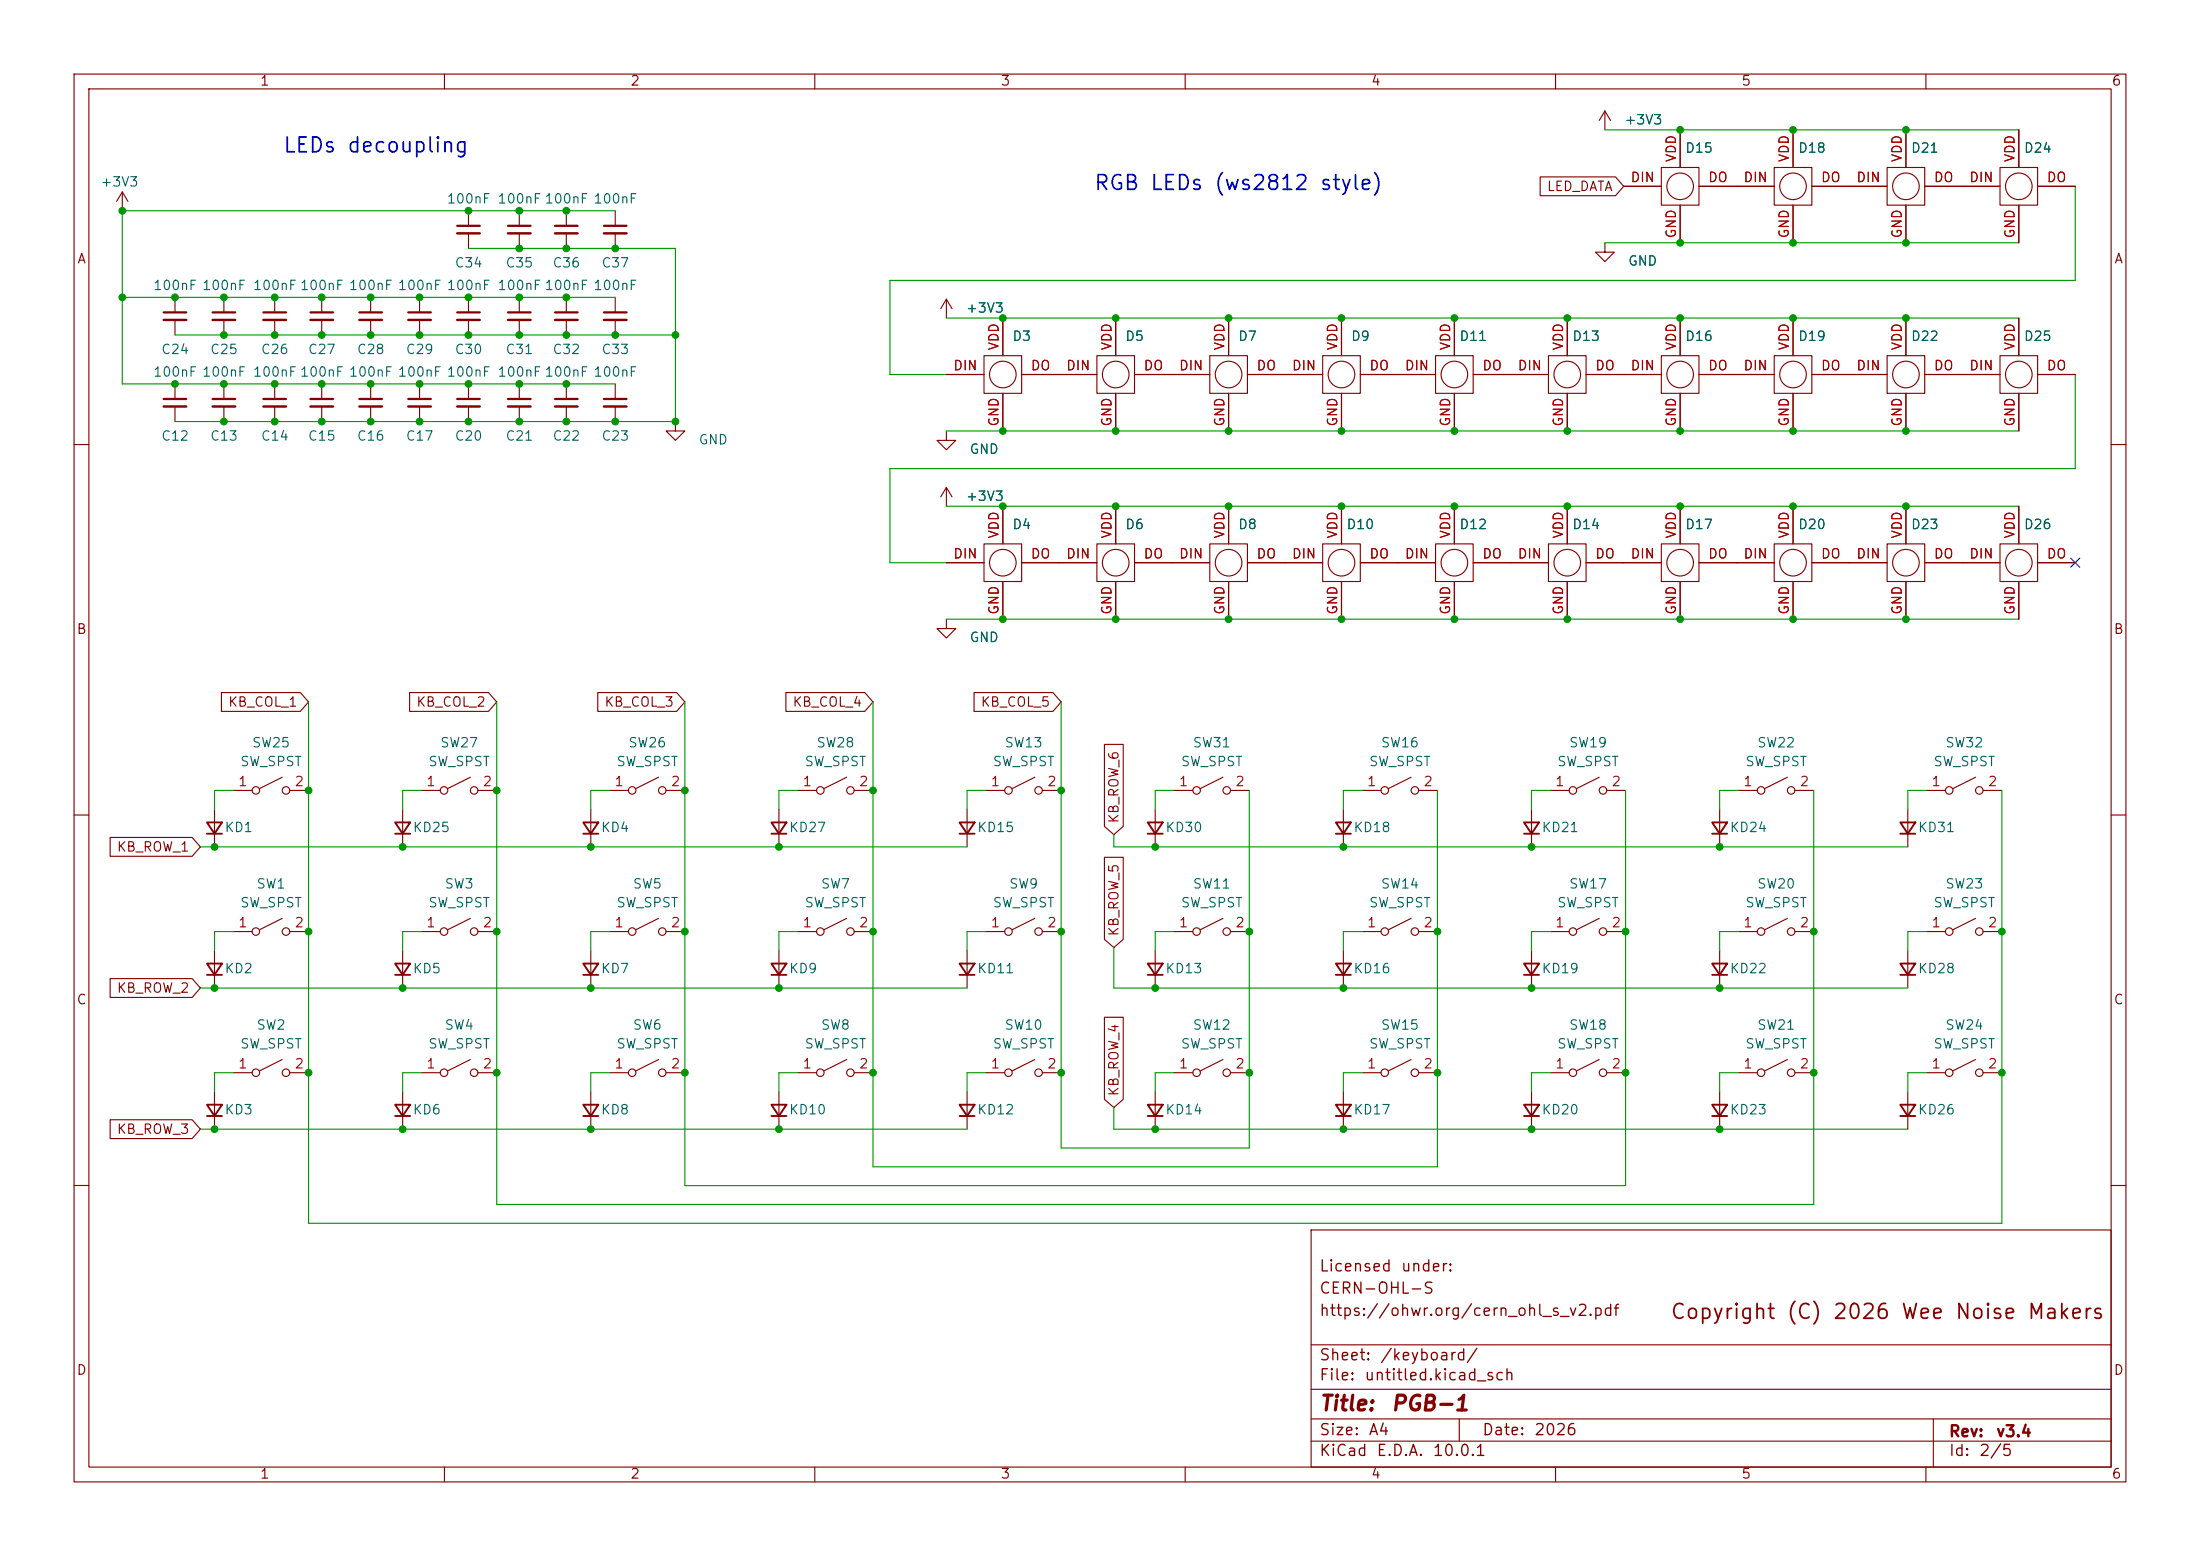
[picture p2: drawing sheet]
<svg xmlns="http://www.w3.org/2000/svg" width="297mm" height="210mm" viewBox="0 0 297 210" stroke-linecap="round" stroke-linejoin="round" font-family="sans-serif">
<g fill="none" stroke="#840000" stroke-width=".15">
<path d="M10 10h277v190h-277zM12 12h273v186h-273zM60 10v2M110 10v2M160 10v2M210 10v2M216.7 15l-.8 1.3M216.7 15l.7 1.3M216.7 15v2.5M226.8 17.5v5.1M242.1 17.5v5.1M257.3 17.5v5.1"/>
<path d="M260 10v2M272.5 17.5v5.1M16.5 25.9l-.8 1.3M16.5 25.9l.8 1.3M16.5 25.9v2.5M63.2 28.4v2.1M63.2 31.5v2M70.1 28.4v2.1M70.1 31.5v2M76.5 28.4v2.1M76.5 31.5v2M83.1 28.4v2.1"/>
<path d="M83.1 31.5v2M207.9 23.9h10.2l1.1 1.2-1.1 1.3h-10.2zM216.7 32.8v1.2h1.2l-1.2 1.3-1.3-1.3h1.3M219.2 25.1h5.1M224.3 22.6h5.1v5.1h-5.1zM226.8 27.7v5.1M229.4 25.1h10.1M239.5 22.6h5.1v5.1h-5.1zM242.1 27.7v5.1M244.6 25.1h10.2M254.8 22.6h5v5.1h-5zM257.3 27.7v5.1"/>
<path d="M259.8 25.1h10.2M270 22.6h5.1v5.1h-5.1zM272.5 27.7v5.1M275.1 25.1h5.1M23.6 40.1v2.1M23.6 43.2v2M23.6 51.8v2M23.6 54.9v2M30.2 40.1v2.1M30.2 43.2v2M30.2 51.8v2M30.2 54.9v2"/>
<path d="M37.1 40.1v2.1M37.1 43.2v2M37.1 51.8v2M37.1 54.9v2M43.4 40.1v2.1M43.4 43.2v2M43.4 51.8v2M43.4 54.9v2M50 40.1v2.1M50 43.2v2M50 51.8v2M50 54.9v2"/>
<path d="M56.6 40.1v2.1M56.6 43.2v2M56.6 51.8v2M56.6 54.9v2M63.2 40.1v2.1M63.2 43.2v2M63.2 51.8v2M63.2 54.9v2M70.1 40.1v2.1M70.1 43.2v2M70.1 51.8v2M70.1 54.9v2"/>
<path d="M76.5 40.1v2.1M76.5 43.2v2M76.5 51.8v2M76.5 54.9v2M83.1 40.1v2.1M83.1 43.2v2M83.1 51.8v2M83.1 54.9v2M91.2 56.9v1.3h1.3l-1.3 1.2-1.3-1.2h1.3M127.8 58.2v1.2h1.2l-1.2 1.3-1.3-1.3h1.3M127.8 50.5h5M127.8 40.4v2.5"/>
<path d="M127.8 40.4l-.8 1.3M127.8 40.4l.7 1.3M132.8 48h5.1v5.1h-5.1zM135.4 42.9v5.1M135.4 53.1v5.1M137.9 50.5h10.2M148.1 48h5.1v5.1h-5.1zM150.6 42.9v5.1M150.6 53.1v5.1M153.2 50.5h10.1M163.3 48h5.1v5.1h-5.1zM165.9 42.9v5.1"/>
<path d="M165.9 53.1v5.1M168.4 50.5h10.2M178.6 48h5v5.1h-5zM181.1 42.9v5.1M181.1 53.1v5.1M183.6 50.5h10.2M193.8 48h5.1v5.1h-5.1zM196.3 42.9v5.1M196.3 53.1v5.1M198.9 50.5h10.1M209 48h5.1v5.1h-5.1zM211.6 42.9v5.1"/>
<path d="M211.6 53.1v5.1M214.1 50.5h10.2M224.3 48h5.1v5.1h-5.1zM226.8 42.9v5.1M226.8 53.1v5.1M229.4 50.5h10.1M239.5 48h5.1v5.1h-5.1zM242.1 42.9v5.1M242.1 53.1v5.1M244.6 50.5h10.2M254.8 48h5v5.1h-5zM257.3 42.9v5.1"/>
<path d="M257.3 53.1v5.1M259.8 50.5h10.2M270 48h5.1v5.1h-5.1zM272.5 42.9v5.1M272.5 53.1v5.1M275.1 50.5h5.1M10 60h2M127.8 65.8l-.8 1.3M127.8 65.8l.7 1.3M127.8 65.8v2.5M127.8 75.9h5M132.8 73.4h5.1v5.1h-5.1z"/>
<path d="M135.4 68.3v5.1M135.4 78.5v5.1M137.9 75.9h10.2M148.1 73.4h5.1v5.1h-5.1zM150.6 68.3v5.1M150.6 78.5v5.1M153.2 75.9h10.1M163.3 73.4h5.1v5.1h-5.1zM165.9 68.3v5.1M165.9 78.5v5.1M168.4 75.9h10.2M178.6 73.4h5v5.1h-5z"/>
<path d="M181.1 68.3v5.1M181.1 78.5v5.1M183.6 75.9h10.2M193.8 73.4h5.1v5.1h-5.1zM196.3 68.3v5.1M196.3 78.5v5.1M198.9 75.9h10.1M209 73.4h5.1v5.1h-5.1zM211.6 68.3v5.1M211.6 78.5v5.1M214.1 75.9h10.2M224.3 73.4h5.1v5.1h-5.1z"/>
<path d="M226.8 68.3v5.1M226.8 78.5v5.1M229.4 75.9h10.1M239.5 73.4h5.1v5.1h-5.1zM242.1 68.3v5.1M242.1 78.5v5.1M244.6 75.9h10.2M254.8 73.4h5v5.1h-5zM257.3 68.3v5.1M257.3 78.5v5.1M259.8 75.9h10.2M270 73.4h5.1v5.1h-5.1z"/>
<path d="M272.5 68.3v5.1M272.5 78.5v5.1M275.1 75.9h5.1M285 60h2M29.9 93.5h10.6l1.2 1.2-1.2 1.3h-10.6zM55.3 93.5h10.6l1.2 1.2-1.2 1.3h-10.6zM80.7 93.5h10.6l1.2 1.2-1.2 1.3h-10.6zM106.1 93.5h10.6l1.2 1.2-1.2 1.3h-10.6zM127.8 83.6v1.2h1.2l-1.2 1.3-1.3-1.3h1.3M131.5 93.5h10.6l1.2 1.2-1.2 1.3h-10.6zM10 110h2M14.9 113h11l1.2 1.3-1.2 1.3h-11z"/>
<path d="M29 109.2v5.1M31.5 106.7h2.5M38.1 104.9l-3 1.5M39.1 106.7h2.6M54.4 109.2v5.1M56.9 106.7h2.5M63.5 104.9l-3 1.5M64.5 106.7h2.6M79.8 109.2v5.1M82.3 106.7h2.5M88.9 104.9l-3 1.5M89.9 106.7h2.6"/>
<path d="M105.2 109.2v5.1M107.7 106.7h2.5M114.3 104.9l-3 1.5M115.3 106.7h2.6M130.6 109.2v5.1M133.1 106.7h2.5M139.7 104.9l-3 1.5M140.7 106.7h2.6M149.1 115.7h2.5v11.1l-1.2 1.1-1.3-1.1zM149.1 100.5h2.5v11l-1.2 1.1-1.3-1.1zM156 109.2v5.1M158.5 106.7h2.5"/>
<path d="M165.1 104.9l-3 1.5M166.1 106.7h2.6M181.4 109.2v5.1M183.9 106.7h2.5M190.5 104.9l-3 1.5M191.5 106.7h2.6M206.8 109.2v5.1M209.3 106.7h2.5M215.9 104.9l-3 1.5M216.9 106.7h2.6M232.2 109.2v5.1M234.7 106.7h2.5"/>
<path d="M241.3 104.9l-3 1.5M242.3 106.7h2.6M257.6 109.2v5.1M260.1 106.7h2.5M266.7 104.9l-3 1.5M267.7 106.7h2.6M285 110h2M14.9 132.1h11l1.2 1.3-1.2 1.2h-11zM29 128.3v5.1M31.5 125.7h2.5M38.1 124l-3 1.5M39.1 125.7h2.6"/>
<path d="M54.4 128.3v5.1M56.9 125.7h2.5M63.5 124l-3 1.5M64.5 125.7h2.6M79.8 128.3v5.1M82.3 125.7h2.5M88.9 124l-3 1.5M89.9 125.7h2.6M105.2 128.3v5.1M107.7 125.7h2.5M114.3 124l-3 1.5M115.3 125.7h2.6"/>
<path d="M130.6 128.3v5.1M133.1 125.7h2.5M139.7 124l-3 1.5M140.7 125.7h2.6M149.1 137.3h2.5v11.1l-1.2 1.1-1.3-1.1zM156 128.3v5.1M158.5 125.7h2.5M165.1 124l-3 1.5M166.1 125.7h2.6M181.4 128.3v5.1M183.9 125.7h2.5M190.5 124l-3 1.5"/>
<path d="M191.5 125.7h2.6M206.8 128.3v5.1M209.3 125.7h2.5M215.9 124l-3 1.5M216.9 125.7h2.6M232.2 128.3v5.1M234.7 125.7h2.5M241.3 124l-3 1.5M242.3 125.7h2.6M257.6 128.3v5.1M260.1 125.7h2.5M266.7 124l-3 1.5"/>
<path d="M267.7 125.7h2.6M14.9 151.1h11l1.2 1.3-1.2 1.3h-11zM29 147.3v5.1M31.5 144.8h2.5M38.1 143l-3 1.5M39.1 144.8h2.6M54.4 147.3v5.1M56.9 144.8h2.5M63.5 143l-3 1.5M64.5 144.8h2.6M79.8 147.3v5.1M82.3 144.8h2.5"/>
<path d="M88.9 143l-3 1.5M89.9 144.8h2.6M105.2 147.3v5.1M107.7 144.8h2.5M114.3 143l-3 1.5M115.3 144.8h2.6M130.6 147.3v5.1M133.1 144.8h2.5M139.7 143l-3 1.5M140.7 144.8h2.6M156 147.3v5.1M158.5 144.8h2.5"/>
<path d="M165.1 143l-3 1.5M166.1 144.8h2.6M181.4 147.3v5.1M183.9 144.8h2.5M190.5 143l-3 1.5M191.5 144.8h2.6M206.8 147.3v5.1M209.3 144.8h2.5M215.9 143l-3 1.5M216.9 144.8h2.6M232.2 147.3v5.1M234.7 144.8h2.5"/>
<path d="M241.3 143l-3 1.5M242.3 144.8h2.6M257.6 147.3v5.1M260.1 144.8h2.5M266.7 143l-3 1.5M267.7 144.8h2.6M10 160h2M177 166h108v32h-108zM285 160h2M60 198v2M110 198v2M160 198v2"/>
<path d="M177 194.5h108M177 191.5h108M177 187.5h108M177 181.5h108M197 191.5v3M210 198v2M260 198v2M261 191.5v6.5"/>
<circle cx="226.8" cy="25.1" r="1.8"/>
<circle cx="242.1" cy="25.1" r="1.8"/>
<circle cx="257.3" cy="25.1" r="1.8"/>
<circle cx="272.5" cy="25.1" r="1.8"/>
<circle cx="135.4" cy="50.5" r="1.8"/>
<circle cx="150.6" cy="50.5" r="1.8"/>
<circle cx="165.9" cy="50.5" r="1.8"/>
<circle cx="181.1" cy="50.5" r="1.8"/>
<circle cx="196.3" cy="50.5" r="1.8"/>
<circle cx="211.6" cy="50.5" r="1.8"/>
<circle cx="226.8" cy="50.5" r="1.8"/>
<circle cx="242.1" cy="50.5" r="1.8"/>
<circle cx="257.3" cy="50.5" r="1.8"/>
<circle cx="272.5" cy="50.5" r="1.8"/>
<circle cx="135.4" cy="75.9" r="1.8"/>
<circle cx="150.6" cy="75.9" r="1.8"/>
<circle cx="165.9" cy="75.9" r="1.8"/>
<circle cx="181.1" cy="75.9" r="1.8"/>
<circle cx="196.3" cy="75.9" r="1.8"/>
<circle cx="211.6" cy="75.9" r="1.8"/>
<circle cx="226.8" cy="75.9" r="1.8"/>
<circle cx="242.1" cy="75.9" r="1.8"/>
<circle cx="257.3" cy="75.9" r="1.8"/>
<circle cx="272.5" cy="75.9" r="1.8"/>
<circle cx="34.5" cy="106.7" r=".51"/>
<circle cx="38.6" cy="106.7" r=".51"/>
<circle cx="59.9" cy="106.7" r=".51"/>
<circle cx="64" cy="106.7" r=".51"/>
<circle cx="85.3" cy="106.7" r=".51"/>
<circle cx="89.4" cy="106.7" r=".51"/>
<circle cx="110.7" cy="106.7" r=".51"/>
<circle cx="114.8" cy="106.7" r=".51"/>
<circle cx="136.1" cy="106.7" r=".51"/>
<circle cx="140.2" cy="106.7" r=".51"/>
<circle cx="161.5" cy="106.7" r=".51"/>
<circle cx="165.6" cy="106.7" r=".51"/>
<circle cx="186.9" cy="106.7" r=".51"/>
<circle cx="191" cy="106.7" r=".51"/>
<circle cx="212.3" cy="106.7" r=".51"/>
<circle cx="216.4" cy="106.7" r=".51"/>
<circle cx="237.7" cy="106.7" r=".51"/>
<circle cx="241.8" cy="106.7" r=".51"/>
<circle cx="263.1" cy="106.7" r=".51"/>
<circle cx="267.2" cy="106.7" r=".51"/>
<circle cx="34.5" cy="125.7" r=".51"/>
<circle cx="38.6" cy="125.7" r=".51"/>
<circle cx="59.9" cy="125.7" r=".51"/>
<circle cx="64" cy="125.7" r=".51"/>
<circle cx="85.3" cy="125.7" r=".51"/>
<circle cx="89.4" cy="125.7" r=".51"/>
<circle cx="110.7" cy="125.7" r=".51"/>
<circle cx="114.8" cy="125.7" r=".51"/>
<circle cx="136.1" cy="125.7" r=".51"/>
<circle cx="140.2" cy="125.7" r=".51"/>
<circle cx="161.5" cy="125.7" r=".51"/>
<circle cx="165.6" cy="125.7" r=".51"/>
<circle cx="186.9" cy="125.7" r=".51"/>
<circle cx="191" cy="125.7" r=".51"/>
<circle cx="212.3" cy="125.7" r=".51"/>
<circle cx="216.4" cy="125.7" r=".51"/>
<circle cx="237.7" cy="125.7" r=".51"/>
<circle cx="241.8" cy="125.7" r=".51"/>
<circle cx="263.1" cy="125.7" r=".51"/>
<circle cx="267.2" cy="125.7" r=".51"/>
<circle cx="34.5" cy="144.8" r=".51"/>
<circle cx="38.6" cy="144.8" r=".51"/>
<circle cx="59.9" cy="144.8" r=".51"/>
<circle cx="64" cy="144.8" r=".51"/>
<circle cx="85.3" cy="144.8" r=".51"/>
<circle cx="89.4" cy="144.8" r=".51"/>
<circle cx="110.7" cy="144.8" r=".51"/>
<circle cx="114.8" cy="144.8" r=".51"/>
<circle cx="136.1" cy="144.8" r=".51"/>
<circle cx="140.2" cy="144.8" r=".51"/>
<circle cx="161.5" cy="144.8" r=".51"/>
<circle cx="165.6" cy="144.8" r=".51"/>
<circle cx="186.9" cy="144.8" r=".51"/>
<circle cx="191" cy="144.8" r=".51"/>
<circle cx="212.3" cy="144.8" r=".51"/>
<circle cx="216.4" cy="144.8" r=".51"/>
<circle cx="237.7" cy="144.8" r=".51"/>
<circle cx="241.8" cy="144.8" r=".51"/>
<circle cx="263.1" cy="144.8" r=".51"/>
<circle cx="267.2" cy="144.8" r=".51"/>
</g>
<g fill="none" stroke="#840000" stroke-width=".3">
<path d="M61.7 30.5h3.1M68.6 30.5h3M74.9 30.5h3.1M81.5 30.5h3.1M22.1 53.8h3M22.1 42.2h3M28.7 53.8h3M28.7 42.2h3M35.6 53.8h3M35.6 42.2h3M41.9 53.8h3.1M41.9 42.2h3.1"/>
<path d="M48.5 53.8h3.1M48.5 42.2h3.1M55.1 53.8h3.1M55.1 42.2h3.1M61.7 53.8h3.1M61.7 42.2h3.1M68.6 53.8h3M68.6 42.2h3M74.9 53.8h3.1M74.9 42.2h3.1M81.5 53.8h3.1M81.5 42.2h3.1"/>
</g>
<g fill="none" stroke="#840000" stroke-width=".33">
<path d="M61.7 31.5h3.1M68.6 31.5h3M74.9 31.5h3.1M81.5 31.5h3.1M22.1 54.9h3M22.1 43.2h3M28.7 54.9h3M28.7 43.2h3M35.6 54.9h3M35.6 43.2h3M41.9 54.9h3.1M41.9 43.2h3.1"/>
<path d="M48.5 54.9h3.1M48.5 43.2h3.1M55.1 54.9h3.1M55.1 43.2h3.1M61.7 54.9h3.1M61.7 43.2h3.1M68.6 54.9h3M68.6 43.2h3M74.9 54.9h3.1M74.9 43.2h3.1M81.5 54.9h3.1M81.5 43.2h3.1"/>
</g>
<g fill="none" stroke="#840000" stroke-width=".25">
<path d="M27.9 111h2.1l-1 1.5zM27.9 112.5h2.1M53.3 111h2.1l-1 1.5zM53.3 112.5h2.1M78.7 111h2.1l-1 1.5zM78.7 112.5h2.1M104.1 111h2.1l-1 1.5zM104.1 112.5h2.1M129.5 111h2.1l-1 1.5zM129.5 112.5h2.1M154.9 111h2.1l-1 1.5zM154.9 112.5h2.1"/>
<path d="M180.3 111h2.1l-1 1.5zM180.3 112.5h2.1M205.7 111h2.1l-1 1.5zM205.7 112.5h2.1M231.1 111h2.1l-1 1.5zM231.1 112.5h2.1M256.5 111h2.1l-1 1.5zM256.5 112.5h2.1M27.9 130h2.1l-1 1.6zM27.9 131.6h2.1M53.3 130h2.1l-1 1.6zM53.3 131.6h2.1"/>
<path d="M78.7 130h2.1l-1 1.6zM78.7 131.6h2.1M104.1 130h2.1l-1 1.6zM104.1 131.6h2.1M129.5 130h2.1l-1 1.6zM129.5 131.6h2.1M154.9 130h2.1l-1 1.6zM154.9 131.6h2.1M180.3 130h2.1l-1 1.6zM180.3 131.6h2.1M205.7 130h2.1l-1 1.6zM205.7 131.6h2.1"/>
<path d="M231.1 130h2.1l-1 1.6zM231.1 131.6h2.1M256.5 130h2.1l-1 1.6zM256.5 131.6h2.1M27.9 149.1h2.1l-1 1.5zM27.9 150.6h2.1M53.3 149.1h2.1l-1 1.5zM53.3 150.6h2.1M78.7 149.1h2.1l-1 1.5zM78.7 150.6h2.1M104.1 149.1h2.1l-1 1.5zM104.1 150.6h2.1"/>
<path d="M129.5 149.1h2.1l-1 1.5zM129.5 150.6h2.1M154.9 149.1h2.1l-1 1.5zM154.9 150.6h2.1M180.3 149.1h2.1l-1 1.5zM180.3 150.6h2.1M205.7 149.1h2.1l-1 1.5zM205.7 150.6h2.1M231.1 149.1h2.1l-1 1.5zM231.1 150.6h2.1M256.5 149.1h2.1l-1 1.5zM256.5 150.6h2.1"/>
</g>
<g fill="none" stroke="#009600" stroke-width=".15">
<path d="M216.7 17.5h55.8M63.2 33.5h28v23.4h-67.6M83.1 28.4h-66.6v23.4h66.6M216.7 32.8h55.8M280.2 25.1v12.7h-160.1v12.7h7.7M16.5 40.1h66.6M23.6 45.2h67.6M127.8 42.9h144.7M127.8 58.2h144.7M280.2 50.5v12.7h-160.1v12.7h7.7M127.8 68.3h144.7M41.7 94.7v70.4h228.6v-58.4"/>
<path d="M67.1 94.7v67.9h177.8v-55.9M92.5 94.7v65.3h127v-53.3M117.9 94.7v62.8h76.2v-50.8M127.8 83.6h144.7M143.3 94.7v60.2h25.4v-48.2M27.1 114.3h103.5M31.5 106.7h-2.5v2.5M56.9 106.7h-2.5v2.5M82.3 106.7h-2.5v2.5M107.7 106.7h-2.5v2.5M133.1 106.7h-2.5v2.5M150.4 112.6v1.7h107.2"/>
<path d="M158.5 106.7h-2.5v2.5M183.9 106.7h-2.5v2.5M209.3 106.7h-2.5v2.5M234.7 106.7h-2.5v2.5M260.1 106.7h-2.5v2.5M27.1 133.4h103.5M31.5 125.7h-2.5v2.6M56.9 125.7h-2.5v2.6M82.3 125.7h-2.5v2.6M107.7 125.7h-2.5v2.6M133.1 125.7h-2.5v2.6M150.4 127.9v5.5h107.2"/>
<path d="M158.5 125.7h-2.5v2.6M183.9 125.7h-2.5v2.6M209.3 125.7h-2.5v2.6M234.7 125.7h-2.5v2.6M260.1 125.7h-2.5v2.6M27.1 152.4h103.5M31.5 144.8h-2.5v2.5M56.9 144.8h-2.5v2.5M82.3 144.8h-2.5v2.5M107.7 144.8h-2.5v2.5M133.1 144.8h-2.5v2.5M150.4 149.5v2.9h107.2"/>
<path d="M158.5 144.8h-2.5v2.5M183.9 144.8h-2.5v2.5M209.3 144.8h-2.5v2.5M234.7 144.8h-2.5v2.5M260.1 144.8h-2.5v2.5"/>
</g>
<path d="M279.6 75.3l1.2 1.3M280.8 75.3l-1.2 1.3" fill="none" stroke="#000084" stroke-width=".15"/>
<g fill="#009600" stroke="#009600" stroke-width=".14">
<circle cx="30.2" cy="40.1" r=".46"/>
<circle cx="37.1" cy="56.9" r=".46"/>
<circle cx="16.5" cy="28.4" r=".46"/>
<circle cx="23.6" cy="40.1" r=".46"/>
<circle cx="16.5" cy="40.1" r=".46"/>
<circle cx="30.2" cy="45.2" r=".46"/>
<circle cx="30.2" cy="51.8" r=".46"/>
<circle cx="23.6" cy="51.8" r=".46"/>
<circle cx="92.5" cy="144.8" r=".46"/>
<circle cx="67.1" cy="144.8" r=".46"/>
<circle cx="79.8" cy="133.4" r=".46"/>
<circle cx="79.8" cy="152.4" r=".46"/>
<circle cx="105.2" cy="133.4" r=".46"/>
<circle cx="117.9" cy="144.8" r=".46"/>
<circle cx="105.2" cy="152.4" r=".46"/>
<circle cx="70.1" cy="56.9" r=".46"/>
<circle cx="63.2" cy="51.8" r=".46"/>
<circle cx="63.2" cy="56.9" r=".46"/>
<circle cx="63.2" cy="28.4" r=".46"/>
<circle cx="70.1" cy="33.5" r=".46"/>
<circle cx="70.1" cy="28.4" r=".46"/>
<circle cx="76.5" cy="33.5" r=".46"/>
<circle cx="76.5" cy="28.4" r=".46"/>
<circle cx="70.1" cy="51.8" r=".46"/>
<circle cx="83.1" cy="33.5" r=".46"/>
<circle cx="70.1" cy="40.1" r=".46"/>
<circle cx="70.1" cy="45.2" r=".46"/>
<circle cx="29" cy="114.3" r=".46"/>
<circle cx="54.4" cy="114.3" r=".46"/>
<circle cx="37.1" cy="51.8" r=".46"/>
<circle cx="30.2" cy="56.9" r=".46"/>
<circle cx="43.4" cy="51.8" r=".46"/>
<circle cx="43.4" cy="56.9" r=".46"/>
<circle cx="41.7" cy="106.7" r=".46"/>
<circle cx="67.1" cy="106.7" r=".46"/>
<circle cx="50" cy="45.2" r=".46"/>
<circle cx="56.6" cy="45.2" r=".46"/>
<circle cx="50" cy="40.1" r=".46"/>
<circle cx="56.6" cy="40.1" r=".46"/>
<circle cx="43.4" cy="40.1" r=".46"/>
<circle cx="37.1" cy="45.2" r=".46"/>
<circle cx="43.4" cy="45.2" r=".46"/>
<circle cx="37.1" cy="40.1" r=".46"/>
<circle cx="50" cy="56.9" r=".46"/>
<circle cx="50" cy="51.8" r=".46"/>
<circle cx="56.6" cy="56.9" r=".46"/>
<circle cx="56.6" cy="51.8" r=".46"/>
<circle cx="63.2" cy="40.1" r=".46"/>
<circle cx="63.2" cy="45.2" r=".46"/>
<circle cx="54.4" cy="133.4" r=".46"/>
<circle cx="41.7" cy="144.8" r=".46"/>
<circle cx="54.4" cy="152.4" r=".46"/>
<circle cx="41.7" cy="125.7" r=".46"/>
<circle cx="29" cy="152.4" r=".46"/>
<circle cx="67.1" cy="125.7" r=".46"/>
<circle cx="29" cy="133.4" r=".46"/>
<circle cx="76.5" cy="56.9" r=".46"/>
<circle cx="76.5" cy="51.8" r=".46"/>
<circle cx="83.1" cy="56.9" r=".46"/>
<circle cx="83.1" cy="45.2" r=".46"/>
<circle cx="76.5" cy="40.1" r=".46"/>
<circle cx="76.5" cy="45.2" r=".46"/>
<circle cx="91.2" cy="56.9" r=".46"/>
<circle cx="91.2" cy="45.2" r=".46"/>
<circle cx="117.9" cy="125.7" r=".46"/>
<circle cx="92.5" cy="125.7" r=".46"/>
<circle cx="105.2" cy="114.3" r=".46"/>
<circle cx="92.5" cy="106.7" r=".46"/>
<circle cx="117.9" cy="106.7" r=".46"/>
<circle cx="79.8" cy="114.3" r=".46"/>
<circle cx="232.2" cy="152.4" r=".46"/>
<circle cx="181.4" cy="152.4" r=".46"/>
<circle cx="194.1" cy="144.8" r=".46"/>
<circle cx="181.4" cy="133.4" r=".46"/>
<circle cx="219.5" cy="144.8" r=".46"/>
<circle cx="232.2" cy="133.4" r=".46"/>
<circle cx="150.6" cy="68.3" r=".46"/>
<circle cx="135.4" cy="68.3" r=".46"/>
<circle cx="135.4" cy="58.2" r=".46"/>
<circle cx="135.4" cy="42.9" r=".46"/>
<circle cx="135.4" cy="83.6" r=".46"/>
<circle cx="211.6" cy="42.9" r=".46"/>
<circle cx="165.9" cy="68.3" r=".46"/>
<circle cx="181.1" cy="68.3" r=".46"/>
<circle cx="165.9" cy="83.6" r=".46"/>
<circle cx="181.1" cy="83.6" r=".46"/>
<circle cx="181.1" cy="58.2" r=".46"/>
<circle cx="150.6" cy="83.6" r=".46"/>
<circle cx="165.9" cy="58.2" r=".46"/>
<circle cx="150.6" cy="58.2" r=".46"/>
<circle cx="168.7" cy="144.8" r=".46"/>
<circle cx="156" cy="152.4" r=".46"/>
<circle cx="156" cy="133.4" r=".46"/>
<circle cx="143.3" cy="144.8" r=".46"/>
<circle cx="181.4" cy="114.3" r=".46"/>
<circle cx="206.8" cy="133.4" r=".46"/>
<circle cx="194.1" cy="125.7" r=".46"/>
<circle cx="206.8" cy="114.3" r=".46"/>
<circle cx="206.8" cy="152.4" r=".46"/>
<circle cx="257.3" cy="83.6" r=".46"/>
<circle cx="270.3" cy="125.7" r=".46"/>
<circle cx="270.3" cy="144.8" r=".46"/>
<circle cx="244.9" cy="144.8" r=".46"/>
<circle cx="244.9" cy="125.7" r=".46"/>
<circle cx="232.2" cy="114.3" r=".46"/>
<circle cx="156" cy="114.3" r=".46"/>
<circle cx="168.7" cy="125.7" r=".46"/>
<circle cx="143.3" cy="125.7" r=".46"/>
<circle cx="143.3" cy="106.7" r=".46"/>
<circle cx="226.8" cy="58.2" r=".46"/>
<circle cx="226.8" cy="42.9" r=".46"/>
<circle cx="257.3" cy="42.9" r=".46"/>
<circle cx="242.1" cy="42.9" r=".46"/>
<circle cx="257.3" cy="58.2" r=".46"/>
<circle cx="242.1" cy="68.3" r=".46"/>
<circle cx="242.1" cy="58.2" r=".46"/>
<circle cx="257.3" cy="68.3" r=".46"/>
<circle cx="242.1" cy="83.6" r=".46"/>
<circle cx="242.1" cy="17.5" r=".46"/>
<circle cx="242.1" cy="32.8" r=".46"/>
<circle cx="257.3" cy="17.5" r=".46"/>
<circle cx="257.3" cy="32.8" r=".46"/>
<circle cx="226.8" cy="32.8" r=".46"/>
<circle cx="226.8" cy="68.3" r=".46"/>
<circle cx="226.8" cy="83.6" r=".46"/>
<circle cx="226.8" cy="17.5" r=".46"/>
<circle cx="211.6" cy="68.3" r=".46"/>
<circle cx="196.3" cy="68.3" r=".46"/>
<circle cx="211.6" cy="58.2" r=".46"/>
<circle cx="181.1" cy="42.9" r=".46"/>
<circle cx="196.3" cy="42.9" r=".46"/>
<circle cx="196.3" cy="58.2" r=".46"/>
<circle cx="150.6" cy="42.9" r=".46"/>
<circle cx="165.9" cy="42.9" r=".46"/>
<circle cx="196.3" cy="83.6" r=".46"/>
<circle cx="211.6" cy="83.6" r=".46"/>
<circle cx="219.5" cy="125.7" r=".46"/>
</g>
<g font-size="2" fill="#0000c2">
<text x="38.1" y="21.1">LEDs decoupling</text>
<text x="147.6" y="26.2">RGB LEDs (ws2812 style)</text>
</g>
<g font-size="2" fill="#840000">
<text x="225.4" y="178.5">Copyright (C) 2026 Wee Noise Makers</text>
<text x="178" y="190.9">Title:</text>
<text x="187.7" y="190.9">PGB-1</text>
</g>
<g font-size="1.5" fill="#840000">
<text x="178" y="172">Licensed</text>
<text x="189" y="172">under:</text>
<text x="178" y="178">https://ohwr.org/cern_ohl_s_v2.pdf</text>
<text x="178" y="175">CERN-OHL-S</text>
<text x="178" y="184">Sheet:</text>
<text x="186.2" y="184">/keyboard/</text>
<text x="178" y="186.7">File:</text>
<text x="184.1" y="186.7">untitled.kicad_sch</text>
<text x="178" y="196.9">KiCad</text>
<text x="178" y="194.1">Size:</text>
<text x="184.7" y="194.1">A4</text>
<text x="185.7" y="196.9">E.D.A.</text>
<text x="193.3" y="196.9">10.0.1</text>
<text x="200" y="194.1">Date:</text>
<text x="207" y="194.1">2026</text>
<text x="263" y="194.3">Rev:</text>
<text x="263" y="196.9">Id:</text>
<text x="267.1" y="196.9">2/5</text>
<text x="269.4" y="194.3">v3.4</text>
</g>
<g font-size="1.3" fill="#840000">
<text x="35" y="11.9">1</text>
<text x="85" y="11.9">2</text>
<text x="135" y="11.9">3</text>
<text x="185" y="11.9">4</text>
<text x="235" y="11.9">5</text>
<text x="285" y="11.9">6</text>
<text x="208.7" y="26.1">LED_DATA</text>
<text x="10.3" y="35.9">A</text>
<text x="285.3" y="35.9">A</text>
<text x="10.3" y="85.9">B</text>
<text x="285.3" y="85.9">B</text>
<text x="30.7" y="95.7">KB_COL_1</text>
<text x="56.1" y="95.7">KB_COL_2</text>
<text x="81.5" y="95.7">KB_COL_3</text>
<text x="106.9" y="95.7">KB_COL_4</text>
<text x="132.3" y="95.7">KB_COL_5</text>
<text x="151.3" y="111.2" transform="rotate(-90 151.3 111.2)">KB_ROW_6</text>
<text x="15.7" y="115.3">KB_ROW_1</text>
<text x="151.3" y="126.5" transform="rotate(-90 151.3 126.5)">KB_ROW_5</text>
<text x="10.3" y="135.9">C</text>
<text x="15.7" y="134.3">KB_ROW_2</text>
<text x="285.3" y="135.9">C</text>
<text x="151.3" y="148.1" transform="rotate(-90 151.3 148.1)">KB_ROW_4</text>
<text x="15.7" y="153.4">KB_ROW_3</text>
<text x="10.3" y="185.9">D</text>
<text x="285.3" y="185.9">D</text>
<text x="35" y="199.9">1</text>
<text x="85" y="199.9">2</text>
<text x="135" y="199.9">3</text>
<text x="185" y="199.9">4</text>
<text x="235" y="199.9">5</text>
<text x="285" y="199.9">6</text>
</g>
<g font-size="1.3" fill="#006464">
<text x="219.2" y="17.1">+3V3</text>
<text x="227.4" y="20.9">D15</text>
<text x="242.7" y="20.9">D18</text>
<text x="257.9" y="20.9">D21</text>
<text x="273.1" y="20.9">D24</text>
<text x="13.5" y="25.5">+3V3</text>
<text x="60.2" y="27.8">100nF 100nF 100nF 100nF</text>
<text x="20.6" y="39.5">100nF 100nF 100nF 100nF 100nF 100nF 100nF 100nF 100nF 100nF</text>
<text x="61.3" y="36.4">C34</text>
<text x="68.2" y="36.4">C35</text>
<text x="74.5" y="36.4">C36</text>
<text x="81.1" y="36.4">C37</text>
<text x="219.7" y="36.2">GND</text>
<text x="130.3" y="42.5">+3V3</text>
<text x="136.6" y="46.3">D3</text>
<text x="151.8" y="46.3">D5</text>
<text x="167.1" y="46.3">D7</text>
<text x="182.3" y="46.3">D9</text>
<text x="196.9" y="46.3">D11</text>
<text x="212.2" y="46.3">D13</text>
<text x="227.4" y="46.3">D16</text>
<text x="242.7" y="46.3">D19</text>
<text x="257.9" y="46.3">D22</text>
<text x="273.1" y="46.3">D25</text>
<text x="20.6" y="51.2">100nF 100nF 100nF 100nF 100nF 100nF 100nF 100nF 100nF 100nF</text>
<text x="21.7" y="48.1">C24</text>
<text x="28.3" y="48.1">C25</text>
<text x="35.1" y="48.1">C26</text>
<text x="41.5" y="48.1">C27</text>
<text x="48.1" y="48.1">C28</text>
<text x="54.7" y="48.1">C29</text>
<text x="61.3" y="48.1">C30</text>
<text x="68.2" y="48.1">C31</text>
<text x="74.5" y="48.1">C32</text>
<text x="81.1" y="48.1">C33</text>
<text x="21.7" y="59.8">C12</text>
<text x="28.3" y="59.8">C13</text>
<text x="35.1" y="59.8">C14</text>
<text x="41.5" y="59.8">C15</text>
<text x="48.1" y="59.8">C16</text>
<text x="54.7" y="59.8">C17</text>
<text x="61.3" y="59.8">C20</text>
<text x="68.2" y="59.8">C21</text>
<text x="74.5" y="59.8">C22</text>
<text x="81.1" y="59.8">C23</text>
<text x="94.2" y="60.3">GND</text>
<text x="130.8" y="61.6">GND</text>
<text x="130.3" y="67.9">+3V3</text>
<text x="136.6" y="71.7">D4</text>
<text x="151.8" y="71.7">D6</text>
<text x="167.1" y="71.7">D8</text>
<text x="181.7" y="71.7">D10</text>
<text x="196.9" y="71.7">D12</text>
<text x="212.2" y="71.7">D14</text>
<text x="227.4" y="71.7">D17</text>
<text x="242.7" y="71.7">D20</text>
<text x="257.9" y="71.7">D23</text>
<text x="273.1" y="71.7">D26</text>
<text x="130.8" y="87">GND</text>
<text x="33.9" y="101.2">SW25</text>
<text x="59.3" y="101.2">SW27</text>
<text x="84.7" y="101.2">SW26</text>
<text x="110.1" y="101.2">SW28</text>
<text x="135.5" y="101.2">SW13</text>
<text x="160.9" y="101.2">SW31</text>
<text x="186.3" y="101.2">SW16</text>
<text x="211.7" y="101.2">SW19</text>
<text x="237.1" y="101.2">SW22</text>
<text x="262.5" y="101.2">SW32</text>
<text x="32.3" y="103.7">SW_SPST</text>
<text x="57.7" y="103.7">SW_SPST</text>
<text x="83.1" y="103.7">SW_SPST</text>
<text x="108.5" y="103.7">SW_SPST</text>
<text x="133.9" y="103.7">SW_SPST</text>
<text x="159.3" y="103.7">SW_SPST</text>
<text x="184.7" y="103.7">SW_SPST</text>
<text x="210.1" y="103.7">SW_SPST</text>
<text x="235.5" y="103.7">SW_SPST</text>
<text x="260.9" y="103.7">SW_SPST</text>
<text x="30.2" y="112.6">KD1</text>
<text x="55.6" y="112.6">KD25</text>
<text x="81" y="112.6">KD4</text>
<text x="106.4" y="112.6">KD27</text>
<text x="131.8" y="112.6">KD15</text>
<text x="157.2" y="112.6">KD30</text>
<text x="182.6" y="112.6">KD18</text>
<text x="208" y="112.6">KD21</text>
<text x="233.4" y="112.6">KD24</text>
<text x="258.8" y="112.6">KD31</text>
<text x="32.3" y="122.8">SW_SPST</text>
<text x="34.5" y="120.2">SW1</text>
<text x="57.7" y="122.8">SW_SPST</text>
<text x="59.9" y="120.2">SW3</text>
<text x="83.1" y="122.8">SW_SPST</text>
<text x="85.3" y="120.2">SW5</text>
<text x="108.5" y="122.8">SW_SPST</text>
<text x="110.7" y="120.2">SW7</text>
<text x="133.9" y="122.8">SW_SPST</text>
<text x="136.1" y="120.2">SW9</text>
<text x="159.3" y="122.8">SW_SPST</text>
<text x="160.9" y="120.2">SW11</text>
<text x="184.7" y="122.8">SW_SPST</text>
<text x="186.3" y="120.2">SW14</text>
<text x="210.1" y="122.8">SW_SPST</text>
<text x="211.7" y="120.2">SW17</text>
<text x="235.5" y="122.8">SW_SPST</text>
<text x="237.1" y="120.2">SW20</text>
<text x="260.9" y="122.8">SW_SPST</text>
<text x="262.5" y="120.2">SW23</text>
<text x="30.2" y="131.7">KD2</text>
<text x="55.6" y="131.7">KD5</text>
<text x="81" y="131.7">KD7</text>
<text x="106.4" y="131.7">KD9</text>
<text x="131.8" y="131.7">KD11</text>
<text x="157.2" y="131.7">KD13</text>
<text x="182.6" y="131.7">KD16</text>
<text x="208" y="131.7">KD19</text>
<text x="233.4" y="131.7">KD22</text>
<text x="258.8" y="131.7">KD28</text>
<text x="32.3" y="141.8">SW_SPST</text>
<text x="34.5" y="139.3">SW2</text>
<text x="57.7" y="141.8">SW_SPST</text>
<text x="59.9" y="139.3">SW4</text>
<text x="83.1" y="141.8">SW_SPST</text>
<text x="85.3" y="139.3">SW6</text>
<text x="108.5" y="141.8">SW_SPST</text>
<text x="110.7" y="139.3">SW8</text>
<text x="133.9" y="141.8">SW_SPST</text>
<text x="135.5" y="139.3">SW10</text>
<text x="159.3" y="141.8">SW_SPST</text>
<text x="160.9" y="139.3">SW12</text>
<text x="184.7" y="141.8">SW_SPST</text>
<text x="186.3" y="139.3">SW15</text>
<text x="210.1" y="141.8">SW_SPST</text>
<text x="211.7" y="139.3">SW18</text>
<text x="235.5" y="141.8">SW_SPST</text>
<text x="237.1" y="139.3">SW21</text>
<text x="260.9" y="141.8">SW_SPST</text>
<text x="262.5" y="139.3">SW24</text>
<text x="30.2" y="150.7">KD3</text>
<text x="55.6" y="150.7">KD6</text>
<text x="81" y="150.7">KD8</text>
<text x="106.4" y="150.7">KD10</text>
<text x="131.8" y="150.7">KD12</text>
<text x="157.2" y="150.7">KD14</text>
<text x="182.6" y="150.7">KD17</text>
<text x="208" y="150.7">KD20</text>
<text x="233.4" y="150.7">KD23</text>
<text x="258.8" y="150.7">KD26</text>
</g>
<g font-size="1.3" fill="#a90000">
<text x="226.6" y="22" transform="rotate(-90 226.6 22)">VDD</text>
<text x="241.8" y="22" transform="rotate(-90 241.8 22)">VDD</text>
<text x="257" y="22" transform="rotate(-90 257 22)">VDD</text>
<text x="272.3" y="22" transform="rotate(-90 272.3 22)">VDD</text>
<text x="220" y="24.9">DIN</text>
<text x="230.5" y="24.9">DO</text>
<text x="235.3" y="24.9">DIN</text>
<text x="245.7" y="24.9">DO</text>
<text x="250.5" y="24.9">DIN</text>
<text x="261" y="24.9">DO</text>
<text x="265.8" y="24.9">DIN</text>
<text x="276.2" y="24.9">DO</text>
<text x="226.6" y="32.3" transform="rotate(-90 226.6 32.3)">GND</text>
<text x="241.8" y="32.3" transform="rotate(-90 241.8 32.3)">GND</text>
<text x="257" y="32.3" transform="rotate(-90 257 32.3)">GND</text>
<text x="272.3" y="32.3" transform="rotate(-90 272.3 32.3)">GND</text>
<text x="135.1" y="47.4" transform="rotate(-90 135.1 47.4)">VDD</text>
<text x="150.4" y="47.4" transform="rotate(-90 150.4 47.4)">VDD</text>
<text x="165.6" y="47.4" transform="rotate(-90 165.6 47.4)">VDD</text>
<text x="180.8" y="47.4" transform="rotate(-90 180.8 47.4)">VDD</text>
<text x="196.1" y="47.4" transform="rotate(-90 196.1 47.4)">VDD</text>
<text x="211.3" y="47.4" transform="rotate(-90 211.3 47.4)">VDD</text>
<text x="226.6" y="47.4" transform="rotate(-90 226.6 47.4)">VDD</text>
<text x="241.8" y="47.4" transform="rotate(-90 241.8 47.4)">VDD</text>
<text x="257" y="47.4" transform="rotate(-90 257 47.4)">VDD</text>
<text x="272.3" y="47.4" transform="rotate(-90 272.3 47.4)">VDD</text>
<text x="128.6" y="50.3">DIN</text>
<text x="139.1" y="50.3">DO</text>
<text x="143.8" y="50.3">DIN</text>
<text x="154.3" y="50.3">DO</text>
<text x="159.1" y="50.3">DIN</text>
<text x="169.5" y="50.3">DO</text>
<text x="174.3" y="50.3">DIN</text>
<text x="184.8" y="50.3">DO</text>
<text x="189.6" y="50.3">DIN</text>
<text x="200" y="50.3">DO</text>
<text x="204.8" y="50.3">DIN</text>
<text x="215.3" y="50.3">DO</text>
<text x="220" y="50.3">DIN</text>
<text x="230.5" y="50.3">DO</text>
<text x="235.3" y="50.3">DIN</text>
<text x="245.7" y="50.3">DO</text>
<text x="250.5" y="50.3">DIN</text>
<text x="261" y="50.3">DO</text>
<text x="265.8" y="50.3">DIN</text>
<text x="276.2" y="50.3">DO</text>
<text x="135.1" y="57.7" transform="rotate(-90 135.1 57.7)">GND</text>
<text x="150.4" y="57.7" transform="rotate(-90 150.4 57.7)">GND</text>
<text x="165.6" y="57.7" transform="rotate(-90 165.6 57.7)">GND</text>
<text x="180.8" y="57.7" transform="rotate(-90 180.8 57.7)">GND</text>
<text x="196.1" y="57.7" transform="rotate(-90 196.1 57.7)">GND</text>
<text x="211.3" y="57.7" transform="rotate(-90 211.3 57.7)">GND</text>
<text x="226.6" y="57.7" transform="rotate(-90 226.6 57.7)">GND</text>
<text x="241.8" y="57.7" transform="rotate(-90 241.8 57.7)">GND</text>
<text x="257" y="57.7" transform="rotate(-90 257 57.7)">GND</text>
<text x="272.3" y="57.7" transform="rotate(-90 272.3 57.7)">GND</text>
<text x="128.6" y="75.7">DIN</text>
<text x="135.1" y="72.8" transform="rotate(-90 135.1 72.8)">VDD</text>
<text x="139.1" y="75.7">DO</text>
<text x="143.8" y="75.7">DIN</text>
<text x="150.4" y="72.8" transform="rotate(-90 150.4 72.8)">VDD</text>
<text x="154.3" y="75.7">DO</text>
<text x="159.1" y="75.7">DIN</text>
<text x="165.6" y="72.8" transform="rotate(-90 165.6 72.8)">VDD</text>
<text x="169.5" y="75.7">DO</text>
<text x="174.3" y="75.7">DIN</text>
<text x="180.8" y="72.8" transform="rotate(-90 180.8 72.8)">VDD</text>
<text x="184.8" y="75.7">DO</text>
<text x="189.6" y="75.7">DIN</text>
<text x="196.1" y="72.8" transform="rotate(-90 196.1 72.8)">VDD</text>
<text x="200" y="75.7">DO</text>
<text x="204.8" y="75.7">DIN</text>
<text x="211.3" y="72.8" transform="rotate(-90 211.3 72.8)">VDD</text>
<text x="215.3" y="75.7">DO</text>
<text x="220" y="75.7">DIN</text>
<text x="226.6" y="72.8" transform="rotate(-90 226.6 72.8)">VDD</text>
<text x="230.5" y="75.7">DO</text>
<text x="235.3" y="75.7">DIN</text>
<text x="241.8" y="72.8" transform="rotate(-90 241.8 72.8)">VDD</text>
<text x="245.7" y="75.7">DO</text>
<text x="250.5" y="75.7">DIN</text>
<text x="257" y="72.8" transform="rotate(-90 257 72.8)">VDD</text>
<text x="261" y="75.7">DO</text>
<text x="265.8" y="75.7">DIN</text>
<text x="272.3" y="72.8" transform="rotate(-90 272.3 72.8)">VDD</text>
<text x="276.2" y="75.7">DO</text>
<text x="135.1" y="83.1" transform="rotate(-90 135.1 83.1)">GND</text>
<text x="150.4" y="83.1" transform="rotate(-90 150.4 83.1)">GND</text>
<text x="165.6" y="83.1" transform="rotate(-90 165.6 83.1)">GND</text>
<text x="180.8" y="83.1" transform="rotate(-90 180.8 83.1)">GND</text>
<text x="196.1" y="83.1" transform="rotate(-90 196.1 83.1)">GND</text>
<text x="211.3" y="83.1" transform="rotate(-90 211.3 83.1)">GND</text>
<text x="226.6" y="83.1" transform="rotate(-90 226.6 83.1)">GND</text>
<text x="241.8" y="83.1" transform="rotate(-90 241.8 83.1)">GND</text>
<text x="257" y="83.1" transform="rotate(-90 257 83.1)">GND</text>
<text x="272.3" y="83.1" transform="rotate(-90 272.3 83.1)">GND</text>
<text x="32.1" y="106.4">1</text>
<text x="39.7" y="106.4">2</text>
<text x="57.5" y="106.4">1</text>
<text x="65.1" y="106.4">2</text>
<text x="82.9" y="106.4">1</text>
<text x="90.5" y="106.4">2</text>
<text x="108.3" y="106.4">1</text>
<text x="115.9" y="106.4">2</text>
<text x="133.7" y="106.4">1</text>
<text x="141.3" y="106.4">2</text>
<text x="159.1" y="106.4">1</text>
<text x="166.7" y="106.4">2</text>
<text x="184.5" y="106.4">1</text>
<text x="192.1" y="106.4">2</text>
<text x="209.9" y="106.4">1</text>
<text x="217.5" y="106.4">2</text>
<text x="235.3" y="106.4">1</text>
<text x="242.9" y="106.4">2</text>
<text x="260.7" y="106.4">1</text>
<text x="268.3" y="106.4">2</text>
<text x="32.1" y="125.5">1</text>
<text x="39.7" y="125.5">2</text>
<text x="57.5" y="125.5">1</text>
<text x="65.1" y="125.5">2</text>
<text x="82.9" y="125.5">1</text>
<text x="90.5" y="125.5">2</text>
<text x="108.3" y="125.5">1</text>
<text x="115.9" y="125.5">2</text>
<text x="133.7" y="125.5">1</text>
<text x="141.3" y="125.5">2</text>
<text x="159.1" y="125.5">1</text>
<text x="166.7" y="125.5">2</text>
<text x="184.5" y="125.5">1</text>
<text x="192.1" y="125.5">2</text>
<text x="209.9" y="125.5">1</text>
<text x="217.5" y="125.5">2</text>
<text x="235.3" y="125.5">1</text>
<text x="242.9" y="125.5">2</text>
<text x="260.7" y="125.5">1</text>
<text x="268.3" y="125.5">2</text>
<text x="32.1" y="144.5">1</text>
<text x="39.7" y="144.5">2</text>
<text x="57.5" y="144.5">1</text>
<text x="65.1" y="144.5">2</text>
<text x="82.9" y="144.5">1</text>
<text x="90.5" y="144.5">2</text>
<text x="108.3" y="144.5">1</text>
<text x="115.9" y="144.5">2</text>
<text x="133.7" y="144.5">1</text>
<text x="141.3" y="144.5">2</text>
<text x="159.1" y="144.5">1</text>
<text x="166.7" y="144.5">2</text>
<text x="184.5" y="144.5">1</text>
<text x="192.1" y="144.5">2</text>
<text x="209.9" y="144.5">1</text>
<text x="217.5" y="144.5">2</text>
<text x="235.3" y="144.5">1</text>
<text x="242.9" y="144.5">2</text>
<text x="260.7" y="144.5">1</text>
<text x="268.3" y="144.5">2</text>
</g>
</svg>
